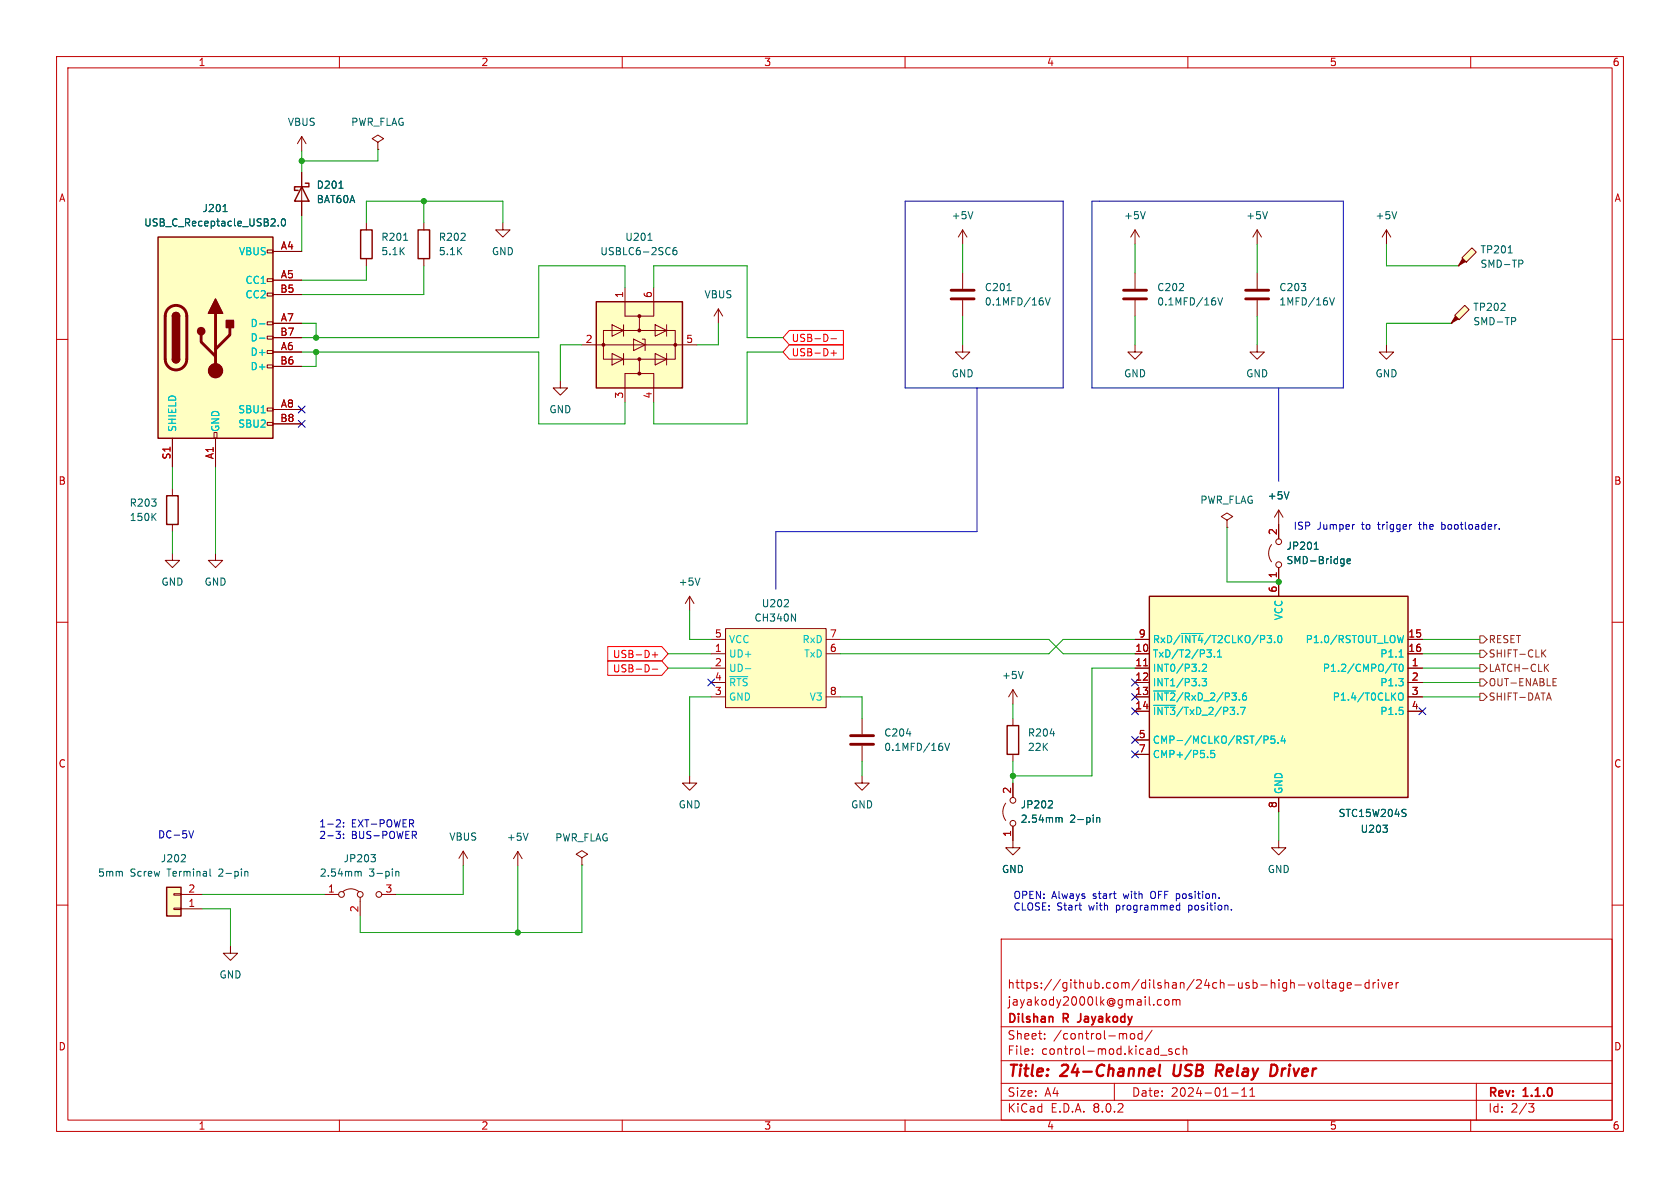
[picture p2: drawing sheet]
<svg xmlns="http://www.w3.org/2000/svg" width="297mm" height="210mm" viewBox="0 0 297 210" stroke-linecap="round" stroke-linejoin="round" font-family="sans-serif">
<g fill="none" stroke="#c20000" stroke-width=".18">
<path d="M10 10h277v190h-277zM12 12h273v186h-273zM60 10v2M110 10v2M160 10v2M210 10v2M260 10v2M10 60h2M285 60h2M10 110h2M285 110h2M10 160h2"/>
<path d="M285 160h2M177 166h108v32h-108zM204.6 177.4l.3 .3 .4-.1M205.3 176.8l-.4-.1-.3 .3M206 176.8l.2-.1 .4 .1 .1 .6-.2 .2-.3 .1-.2-.1zM207.3 176.8l.4-.1 .3 .2M207.3 176.7v1M208 176.9l.2-.2 .3 .1 .1 .9M208 176.9v.8M229.5 174.1h1.2M231.2 173.7l.4 1 .4-1M232.5 173.8l.2-.1 .5 .1v.6l-.1 .2-.4 .1-.2-.1z"/>
<path d="M233.9 173.2v1.3l.2 .2M234.5 173.7h.5M234.7 173.2v1.3l.3 .2M235.5 173.8h.6l.1 .9M236.2 174.1h-.5a.29 .29 0 0 0-.3 .3 .29 .29 0 0 0 .3 .3l.5-.1M237.5 173.8l-.4-.1-.3 .3v.4l.2 .2h.5M237.5 173.7v1.2l-.3 .3-.3-.1M238.2 174.2l.7-.1-.1-.3-.4-.1-.2 .2v.7h.6M239.5 174.1h1.2M242 173.8l-.4-.1-.3 .3v.4l.2 .2h.5M242 173.2v1.5M242.7 173.7v1"/>
<path d="M243.2 173.7l-.3 .1-.2 .2M243.7 173.2v.1M243.7 173.7v1M244.2 173.7l.4 1 .4-1M245.5 174.2l.7-.1-.1-.3-.4-.1-.2 .2v.7h.6M246.8 173.7v1M247.2 173.7l-.2 .1-.2 .2M60 198v2M110 198v2M160 198v2M177 194.5h108M177 191.5h108"/>
<path d="M177 187.5h108M177 181.5h108M182.5 186.3v.1M182.5 185.5v.1M184.7 183.6v.1M184.7 182.8v.1M197 191.5v3M199.9 182.8l.2-.1 .4 .1 .1 .6-.1 .2-.4 .1-.2-.1zM201.9 182.8l-.4-.1-.3 .3v.4l.1 .2h.6M201.9 182.2v1.5M203.7 182.1l-1.3 2M205.2 186.5h1.1"/>
<path d="M207.2 185.5l-.4-.1-.2 .2 .1 .2 .5 .2v.3h-.6M208.5 185.5l-.4-.1-.3 .3v.4l.2 .2h.5M209.2 185.5l.2-.1 .3 .1 .1 .9M209.2 184.9v1.5M210 198v2M217.7 193.2h1.2M219.5 193.8h.9M219.5 192.7l.5-.4v1.5M221 193.8h.8M221 192.7l.4-.4v1.5M260 198v2M261 191.5v6.5"/>
<path d="M270.2 195.1h1l-.5 .6 .4 .1 .1 .5-.3 .3h-.4"/>
</g>
<path d="M203.8 188.9l.2 .1 .1 .4-1 .1M203.9 190.1l-.2 .1M205.1 188.2l-.2 1.7 .2 .3M207.6 188.2l-.2 1.6 .4 .4M215.2 188.2h.7M215.5 189.3l.6 .9M216 189.2l-1 .1M225.3 188.2a1.08 1.08 0 0 1 .5 1.1 1.08 1.08 0 0 1-.8 .9" fill="none" stroke="#c20000" stroke-width=".4"/>
<path d="M190.5 180.7h.1" fill="none" stroke="#c20000" stroke-width=".3"/>
<path d="M53.3 30.5v7.6M64.8 39.4v1.2M74.9 39.4v1.2M88.9 39.4v1.2h-1.3l1.3 1.3 1.3-1.3h-1.3M64.8 45.7v1.3M74.9 45.7v1.3M226.1 148.6v1.3h-1.3l1.3 1.2 1.2-1.2h-1.2" fill="none" stroke="#840000" stroke-width=".18"/>
<path d="M53.3 33l1.3 2.6h-2.5zM54 32.4h.6v.6h-2.5v.7h.6M63.8 40.6h2v5.1h-2zM73.9 40.6h2v5.1h-2z" fill="none" stroke="#840000" stroke-width=".25"/>
<path d="M59.9 33.3h.7M71.4 42.5h.7" fill="none" stroke="#006464" stroke-width=".18"/>
<path d="M105.4 53.3h15.2v15.3h-15.2z" fill="#ffffc2"/>
<path d="M105.4 53.3h15.2v15.3h-15.2z" fill="none" stroke="#840000" stroke-width=".25"/>
<g fill="#840000" stroke="#840000" stroke-width=".18">
<circle cx="113" cy="55.9" r=".25"/>
<circle cx="113" cy="58.4" r=".25"/>
<circle cx="106.7" cy="61" r=".25"/>
<circle cx="119.4" cy="61" r=".25"/>
<circle cx="113" cy="63.5" r=".25"/>
<circle cx="113" cy="66" r=".25"/>
</g>
<g fill="none" stroke="#840000" stroke-width=".18">
<path d="M106.7 58.4h12.7v5.1h-12.7zM108.2 57.4l2 1-2 1zM110.2 57.4v2M110.5 50.8v5.1h2.5M112 59.9l2 1.1-2 1zM113.5 59.9h.5v2.1M115.6 50.8v5.1h-2.6v2.5M115.8 57.4l2.1 1-2.1 1zM117.9 57.4v2M127 54.6l-.8 1.3M127 54.6v2.6M127 54.6l.8 1.3"/>
<path d="M170.2 48.3v2.8M170.2 53.1v2.8M102.9 61h20.3M108.2 62.5l2 1-2 1zM110.2 62.5v2M113 63.5v2.5h2.6v5.1M113 66h-2.5v5.1M115.8 62.5l2.1 1-2.1 1zM117.9 62.5v2M170.2 61v1.2h-1.3l1.3 1.3 1.2-1.3h-1.2M91.5 150.5l.8 1.3M91.5 150.5v2.6"/>
<path d="M91.5 150.5l-.7 1.3M102.9 151.6l1-.6-1-.6-1 .6 1 .6v1.3M102.9 152.9h.1"/>
</g>
<path d="M114.5 42.5h.8M119.6 43.8h-.4a.85 .85 0 0 0 0 1.2l.4-.1 .1-.4-.3-.3-.3 .1-.1 .2M178 51.4h.8M184.8 52.6l.4 1.3 .5-1.3M93.4 147.3l-.5 1.3" fill="none" stroke="#006464" stroke-width=".18"/>
<path d="M168.1 52.8h4.1M168.1 51.3h4.1" fill="none" stroke="#840000" stroke-width=".51"/>
<path d="M203.2 105.4h45.7v35.6h-45.7z" fill="#ffffc2"/>
<path d="M203.2 105.4h45.7v35.6h-45.7z" fill="none" stroke="#840000" stroke-width=".25"/>
<g fill="none" stroke="#840000" stroke-width=".18">
<path d="M170.2 40.6l.7 1.3M170.2 40.6v2.6M170.2 40.6l-.8 1.3M245.1 40.6l.8 1.3M245.1 40.6v2.6M245.1 40.6l-.8 1.3M200.7 118.1h2.5M200.7 115.6h2.5M200.7 113h2.5M226.1 102.9v2.5M248.9 118.1h2.6M248.9 115.6h2.6"/>
<path d="M248.9 113h2.6M200.7 120.7h2.5M200.7 123.2h2.5M200.7 125.7h2.5M200.7 130.8h2.5M200.7 133.4h2.5M248.9 120.7h2.6M248.9 123.2h2.6M248.9 125.7h2.6M226.1 141v2.5"/>
</g>
<g fill="none" stroke="#00c2c2" stroke-width=".18">
<path d="M208.8 112h3.9M212.5 120h.8l-.4 .4 .3 .2v.5l-.1 .1-.6-.1M212.6 117.5l.5-.1 .2 .4-.8 .9h.8M213.4 114.9h.7l-.4 .5 .4 .1v.4l-.2 .2h-.4M214.7 116v.1M215.2 116.1h.8M215.2 115.2l.4-.3v1.2M226.1 112.4l.1-.1a.68 .68 0 0 1 .4 .7 .68 .68 0 0 1-.4 .6 .84 .84 0 0 1-.1-1.2zM246.3 117.4h.7M246.6 117.4v1.3M247.3 116.1h.8M247.5 117.5l.1-.1a.68 .68 0 0 1 .5 .7 .68 .68 0 0 1-.5 .6 .84 .84 0 0 1-.1-1.2z"/>
<path d="M248.1 112.3l-.3 1.3-.2-.9M203.9 122.1h3.9M203.9 124.7h3.9M213.5 133.8v.1M214.7 132.7h-.6l-.1 .6 .2-.2 .4 .1 .2 .2-.1 .4-.2 .1-.5-.1M220.3 123.1v.5M223.5 130.1h.4l.3 .3-.1 .3-.6 .1M225.3 130.1h-.6v.6l.2-.1 .4 .1 .1 .1-.1 .5-.1 .1-.5-.1M225.9 131.3v.1M226.8 130.1l-.3 .9h.8M227.1 130.5v.9M247.3 122.7l.2-.2a.43 .43 0 0 1 .6 .4v.4a.42 .42 0 0 1-.5 .5 .42 .42 0 0 1-.4-.5z"/>
</g>
<path d="M202.2 117.7h.7" fill="none" stroke="#a90000" stroke-width=".18"/>
<path d="M172 37.4l-.4 1.3M246.9 37.4l-.4 1.3M244.5 145.9h.8l-.5 .5M245.2 146.5v.5M248.3 143.7l.3 .3-.3 .3M248.4 143.1h.2" fill="none" stroke="#006464" stroke-width=".18"/>
<path d="M128.3 111.1h17.7v14h-17.7z" fill="#ffffc2"/>
<g fill="none" stroke="#840000" stroke-width=".18">
<path d="M66.8 25.1l1-.6-1-.6-1 .6 1 .6v1.3M66.8 26.4h.1M224.8 96.3a2.54 2.54 0 0 0 0 3M226.1 92.7v2.6M121.9 105.4l.8 1.3M121.9 105.4v2.6M121.9 105.4l-.7 1.3M125.7 115.6h2.6M125.7 118.1h2.6M125.7 113h2.6M128.3 111.1h17.7v14h-17.7zM146 115.6h2.6"/>
<path d="M146 113h2.6M226.1 100.3v2.6M121.9 137.2v1.2h-1.3l1.3 1.3 1.3-1.3h-1.3M125.7 123.2h2.6M125.7 120.7h2.6M146 123.2h2.6M152.4 137.2v1.2h-1.3l1.3 1.3 1.3-1.3h-1.3M152.4 127v2.8M152.4 131.8v2.8M179.1 121.9l.7 1.3M179.1 121.9v2.6M179.1 127v1.3"/>
<path d="M179.1 133.4v1.2M179.1 138.4v2.6M179.1 121.9l-.8 1.3M177.8 142a2.54 2.54 0 0 0 0 3M179.1 146.1v3.8h-1.3l1.3 1.2 1.2-1.2h-1.2"/>
<circle cx="226.1" cy="95.8" r=".51"/>
<circle cx="226.1" cy="99.8" r=".51"/>
<circle cx="179.1" cy="145.5" r=".51"/>
<circle cx="179.1" cy="141.5" r=".51"/>
</g>
<path d="M129 119.6h3.2M131.8 118.2h.9" fill="none" stroke="#00c2c2" stroke-width=".18"/>
<g fill="none" stroke="#006464" stroke-width=".18">
<path d="M232.3 97.1h.8M232.6 96l.1-.2v1.3M237.5 98.8l.1 .1M237.6 98.8v1l-.1 .2M237.6 99.6h-.1M238.1 99.2l.7-.1-.1-.2-.4-.1-.2 .2 .1 .6h.5M123.7 102.2l-.4 1.2M138.6 107.3h.8M139.3 106.1v.4M139.9 108.5l.7 1.3v-1.3M180.9 118.7l-.4 1.3M160.3 129.7h.7"/>
<path d="M167 131.4l.4 1.3 .5-1.3M185.7 129.7h.7M185.8 141.5l.3 .3-.1 .3-.7 .7h.8M187.2 144.7l.2-.2 .3 .1 .1 .8M193.9 144.6l.2-.1 .3 .1v.8M193.9 144.5v.9"/>
</g>
<path d="M178.1 128.3h2v5.1h-2z" fill="none" stroke="#840000" stroke-width=".25"/>
<path d="M150.4 131.6h4M150.4 130h4" fill="none" stroke="#840000" stroke-width=".51"/>
<path d="M259 54l.7 .7-1.8 1.8-.7-.7z" fill="#ffffc2"/>
<path d="M257.3 55.9l.5 .5-1.3 .8z" fill="#840000" stroke="#840000" stroke-width=".18"/>
<path d="M256.5 57.2h.1M259 54l.7 .7-1.8 1.8-.7-.7z" fill="none" stroke="#840000" stroke-width=".18"/>
<path d="M267.2 56.1h.5l.3 .3-.2 .3-.6 .1" fill="none" stroke="#006464" stroke-width=".18"/>
<path d="M258.4 45.6l1.8-1.8 .8 .8-1.8 1.8z" fill="#ffffc2"/>
<path d="M258.6 45.7l.5 .5-1.3 .8z" fill="#840000" stroke="#840000" stroke-width=".18"/>
<path d="M257.8 47h.1M258.4 45.6l1.8-1.8 .8 .8-1.8 1.8z" fill="none" stroke="#840000" stroke-width=".18"/>
<path d="M266.6 44.7h.8M268.5 46h.5l.2 .2-.1 .4h-.6" fill="none" stroke="#006464" stroke-width=".18"/>
<path d="M29.5 156.8h2.5v5.1h-2.5z" fill="#ffffc2"/>
<g fill="none" stroke="#840000" stroke-width=".18">
<path d="M200.7 40.6l.7 1.3M200.7 40.6v2.6M200.7 40.6l-.8 1.3M200.7 61v1.2h-1.3l1.3 1.3 1.2-1.3h-1.2M245.1 61v1.2h-1.3l1.3 1.3 1.3-1.3h-1.3M30.5 97.8v1.3h-1.3l1.3 1.2 1.2-1.2h-1.2M30.5 86.4v1.2M30.5 92.7v1.3M38.1 97.8v1.3h-1.3l1.3 1.2 1.3-1.2h-1.3M30.7 158h1.3v.2h-1.3zM32 158.1h3.8M30.7 160.5h1.3v.3h-1.3z"/>
<path d="M32 160.7h3.8M40.7 167.2v1.3h-1.2l1.2 1.3 1.3-1.3h-1.3"/>
</g>
<path d="M29.5 87.6h2v5.1h-2zM29.5 156.8h2.5v5.1h-2.5z" fill="none" stroke="#840000" stroke-width=".25"/>
<path d="M202.5 37.4l-.4 1.3M27 91.3l.6 .7M27.6 90.7l-.7 .8M32.7 151.1l.1 .2-.1 .3-.7 .7h.8M37.1 153.6v1.1l.2 .2M43.3 154.1h.5v.8" fill="none" stroke="#006464" stroke-width=".18"/>
<path d="M27.9 41.9h20.4v35.6h-20.4z" fill="#ffffc2"/>
<g fill="none" stroke="#840000" stroke-width=".18">
<path d="M53.3 24.1l-.7 1.3M53.3 24.1v2.6M53.3 30.5v2.5M53.3 35.6v2.5M53.3 24.1l.8 1.3M47.2 59.4h1.1v.5h-1.1zM47.2 56.9h1.1v.5h-1.1zM47.2 51.8h1.1v.5h-1.1zM47.2 49.3h1.1v.5h-1.1zM47.2 44.2h1.1v.5h-1.1zM48.3 44.5h5M48.3 49.5h5"/>
<path d="M48.3 57.2h5M48.3 52.1h5M48.3 59.7h5M200.7 48.3v2.8M200.7 53.1v2.8M222.2 40.6l.8 1.3M222.2 40.6v2.6M222.2 48.3v2.8M222.2 53.1v2.8M222.2 40.6l-.7 1.3M30.5 77.5v5.1M37.8 76.5h.6v1h-.6z"/>
<path d="M38.1 77.5v5.1M47.2 74.7h1.1v.5h-1.1zM47.2 72.1h1.1v.5h-1.1zM47.2 64.5h1.1v.5h-1.1zM47.2 62h1.1v.5h-1.1zM48.3 62.2h5M48.3 72.4h5M48.3 64.8h5M48.3 74.9h5M99.1 67.3v1.3h-1.3l1.3 1.3 1.2-1.3h-1.2M222.2 61v1.2h-1.2l1.2 1.3 1.3-1.3h-1.3M216.9 91.9l1-.6-1-.6-1 .6 1 .6v1.3"/>
<path d="M216.9 93.2h.1M226.1 90.2l.7 1.2M226.1 90.2v5.1M226.1 90.2l-.8 1.2M200.7 118.1h2.5M200.7 115.6h2.5M200.7 113h2.5M226.1 100.3v5.1M248.9 118.1h2.6M248.9 115.6h2.6M248.9 113h2.6M179.1 138.4v2.6"/>
<path d="M200.7 120.7h2.5M200.7 123.2h2.5M200.7 125.7h2.5M200.7 130.8h2.5M200.7 133.4h2.5M248.9 120.7h2.6M248.9 123.2h2.6M248.9 125.7h2.6M57.3 158.1h2.6M60.6 157.6a2.26 2.26 0 0 1 2.8 0M63.7 158.6v3.3M67.5 158.1h2.5"/>
<path d="M81.9 150.5l-.8 1.2M81.9 150.5v2.5M81.9 150.5l.8 1.2M179.1 146.1v2.5M226.1 141v2.5"/>
<circle cx="60.4" cy="158.1" r=".51"/>
<circle cx="63.7" cy="158.1" r=".51"/>
<circle cx="67" cy="158.1" r=".51"/>
</g>
<path d="M27.9 41.9h20.4v35.6h-20.4zM30.5 55.9a.64 .64 0 0 1 .6-.7 .64 .64 0 0 1 .6 .7M30.5 63.5a.64 .64 0 0 0 .6 .6 .64 .64 0 0 0 .6-.6" fill="none" stroke="#840000" stroke-width=".25"/>
<path d="M29.8 54.5a1.9 1.9 0 0 1 2-.4 1.9 1.9 0 0 1 1.2 1.8v7.6a1.91 1.91 0 0 1-1.9 1.9 1.91 1.91 0 0 1-1.9-1.9v-7.8l.2-.6zM35.6 59.2v1.3l2.5 2.5M38.1 55.4v10.1M40.6 57.9v1.3l-2.5 2.5M198.6 52.8h4.1M198.6 51.3h4.1M220.2 52.8h4.1M220.2 51.3h4.1" fill="none" stroke="#840000" stroke-width=".51"/>
<g fill="#840000" stroke="#840000" stroke-width=".25">
<path d="M30.5 63.5h1.2a.64 .64 0 0 1-.6 .6 .64 .64 0 0 1-.6-.6z"/>
<path d="M30.5 55.9h1.2v7.6h-1.2z"/>
<path d="M30.7 55.4a.64 .64 0 0 1 .7-.1 .64 .64 0 0 1 .3 .6h-1.2z"/>
<path d="M38.1 52.8l1.3 2.6h-2.6z"/>
<path d="M40 56.6h1.3v1.3h-1.3z"/>
<circle cx="35.6" cy="58.5" r=".63"/>
</g>
<circle cx="38.1" cy="65.5" r="1.27" fill="#840000" stroke="#840000" stroke-width=".18"/>
<g fill="none" stroke="#00c2c2" stroke-width=".18">
<path d="M45.9 57.2h.9M45.9 59.8h.9M208.8 112h3.9M212.5 120h.8l-.4 .4 .3 .2v.5l-.1 .1-.6-.1M212.6 117.5l.5-.1 .2 .4-.8 .9h.8M213.4 114.9h.7l-.4 .5 .4 .1v.4l-.2 .2h-.4M214.7 116v.1M215.2 116.1h.8M215.2 115.2l.4-.3v1.2M226.1 112.4l.1-.1a.68 .68 0 0 1 .4 .7 .68 .68 0 0 1-.4 .6 .84 .84 0 0 1-.1-1.2zM246.3 117.4h.7M246.6 117.4v1.3"/>
<path d="M247.3 116.1h.8M247.5 117.5l.1-.1a.68 .68 0 0 1 .5 .7 .68 .68 0 0 1-.5 .6 .84 .84 0 0 1-.1-1.2zM248.1 112.3l-.3 1.3-.2-.9M203.9 122.1h3.9M203.9 124.7h3.9M213.5 133.8v.1M214.7 132.7h-.6l-.1 .6 .2-.2 .4 .1 .2 .2-.1 .4-.2 .1-.5-.1M220.3 123.1v.5M223.5 130.1h.4l.3 .3-.1 .3-.6 .1M225.3 130.1h-.6v.6l.2-.1 .4 .1 .1 .1-.1 .5-.1 .1-.5-.1M225.9 131.3v.1M226.8 130.1l-.3 .9h.8"/>
<path d="M227.1 130.5v.9M247.3 122.7l.2-.2a.43 .43 0 0 1 .6 .4v.4a.42 .42 0 0 1-.5 .5 .42 .42 0 0 1-.4-.5z"/>
</g>
<g fill="none" stroke="#006464" stroke-width=".18">
<path d="M39.4 37.4h.8M49.2 39.8v.1M49.9 38.8l.1-.1a.68 .68 0 0 1 .5 .6 .68 .68 0 0 1-.5 .6l-.1-.1-.2-.3zM59.9 33.3h.7M224.1 37.4l-.5 1.3M215.3 52.6l.4 1.3 .4-1.3M235.1 52.6l.4 1.3 .4-1.3M227.9 86.9l-.4 1.3M232.3 97.1h.8M232.6 96l.1-.2v1.3M237.5 98.8l.1 .1M237.6 98.8v1l-.1 .2"/>
<path d="M237.6 99.6h-.1M238.1 99.2l.7-.1-.1-.2-.4-.1-.2 .2 .1 .6h.5M63.3 154.2l.2-.2 .3 .1 .1 .8M65.6 151.1h.8l-.5 .5M66.1 151.6l.3 .2v.3l-.3 .2M70 154.2l.1-.2 .4 .1v.8M70 154v.9M185.8 141.5l.3 .3-.1 .3-.7 .7h.8M187.2 144.7l.2-.2 .3 .1 .1 .8M193.9 144.6l.2-.1 .3 .1v.8M193.9 144.5v.9M244.5 145.9h.8l-.5 .5"/>
<path d="M245.2 146.5v.5M248.3 143.7l.3 .3-.3 .3M248.4 143.1h.2"/>
</g>
<g fill="none" stroke="#725600" stroke-width=".18">
<path d="M261.6 117.5h.7l.6 .6-.6 .6h-.7zM261.6 114.9h.7l.6 .7-.6 .6h-.7zM261.6 112.4h.7l.6 .6-.6 .7h-.7zM272.7 115.4l.6 .7M273.2 118l.6 .7M273.3 114.9l-.7 .7M273.8 117.4l-.8 .7M274.6 120h.6M261.6 120h.7l.6 .7-.6 .6h-.7zM261.6 122.6h.7l.6 .6-.6 .6h-.7zM273.5 123.4h.6M273.8 122.5l.4 1.3"/>
<path d="M274.6 120.6h.4M274.6 121.2h.6"/>
</g>
<path d="M139.5 58.4h9.6v2.6h-9.6l-1.1-1.3zM146.9 59.9h1M139.5 61h9.6v2.5h-9.6l-1.1-1.3zM146.9 62.4h1M147.4 61.9v1M107.4 116.8h9.6l1.1 1.3-1.1 1.3h-9.6zM107.4 114.3h9.6l1.1 1.3-1.1 1.2h-9.6zM115.3 118.3h1M115.3 115.8h1M115.8 115.3v.9" fill="none" stroke="#f00" stroke-width=".18"/>
<g fill="none" stroke="#0000c2" stroke-width=".18">
<path d="M160 35.6h28v33h-28zM193 35.6h44.5v33h-44.5zM172.7 68.6v25.4h-35.5v10.1M226.1 68.6v16.5M239.3 92.7h.2M249.4 92.7h.2M254.9 92.3v1.3M254.9 93.5l.1 .1M255 92.7l-.1 .1M265 93.4v.2M33.4 146.9l.4 1.2 .4-1.2M59.4 147h.8l-.4 .4 .3 .2 .1 .4-.3 .2h-.3"/>
<path d="M59.6 144.9l.5 .1 .1 .3-.8 .9h.8M60.7 146.1v.1M60.7 145.4v.1M60.7 147.4v.2M60.7 148.1v.1M73.2 147.6l.4 .6M73.6 147.1v.4M208.6 159.6v1.3M190.7 160h.5M191.1 160.9h.1M208.1 160.1h.5M208.1 160.8h.5"/>
<path d="M217.7 160.8v.1"/>
</g>
<g fill="none" stroke="#009600" stroke-width=".18">
<path d="M53.3 26.7v3.8M53.3 38.1v6.4M64.8 39.4v-3.8h24.1v3.8M66.8 26.4v2h-13.5M74.9 35.6v3.8M53.3 57.2h2.6v2.5M64.8 47v2.5h-11.5M74.9 47v5.1h-21.6M110.5 50.8v-3.8h-15.3v12.7h-41.9M115.6 50.8v-3.8h16.5v12.7h6.3M127 57.2v3.8h-3.8M170.2 43.2v5.1"/>
<path d="M170.2 55.9v5.1M200.7 43.2v5.1M200.7 55.9v5.1M222.2 43.2v5.1M222.2 55.9v5.1M245.1 43.2v3.8h12.7M256.5 57.2h-11.4v3.8M53.3 62.2h41.9v12.7h15.3v-3.8M55.9 62.2v2.6h-2.6M102.9 61h-3.8v6.3M138.4 62.2h-6.3v12.7h-16.5v-3.8M30.5 82.6v3.8"/>
<path d="M30.5 94v3.8M38.1 82.6v15.2M216.9 93.2v9.7h9.2M118.1 115.6h7.6M118.1 118.1h7.6M121.9 108v5h3.8M148.6 113h36.8l2.6 2.6h12.7M200.7 113h-12.7l-2.6 2.6h-36.8M200.7 118.1h-7.7v19.1h-13.9M251.5 113h10.1M251.5 115.6h10.1M251.5 118.1h10.1"/>
<path d="M125.7 123.2h-3.8v14M148.6 123.2h3.8v3.8M152.4 134.6v2.6M179.1 124.5v2.5M179.1 134.6v3.8M251.5 123.2h10.1M251.5 120.7h10.1M35.8 158.1h21.5M81.9 153v5.1h-11.9M91.5 153.1v11.7M102.9 152.9v11.9h-39.2v-2.9M226.1 143.5v5.1"/>
<path d="M35.8 160.7h4.9v6.5"/>
</g>
<g fill="none" stroke="#000084" stroke-width=".18">
<path d="M52.7 74.3l1.2 1.2M52.7 71.8l1.2 1.2M53.9 74.3l-1.2 1.2M53.9 71.8l-1.2 1.2M125.1 120l1.2 1.3M126.3 120l-1.2 1.3M200.1 130.2l1.2 1.2M200.1 132.7l1.2 1.3M200.1 125.1l1.2 1.2M200.1 122.6l1.2 1.2M200.1 120l1.2 1.3M201.3 130.2l-1.2 1.2"/>
<path d="M201.3 132.7l-1.2 1.3M201.3 125.1l-1.2 1.2M201.3 122.6l-1.2 1.2M201.3 120l-1.2 1.3M250.9 125.1l1.2 1.2M252.1 125.1l-1.2 1.2"/>
</g>
<path d="M202.2 117.7h.7" fill="none" stroke="#a90000" stroke-width=".18"/>
<g fill="#009600" stroke="#009600" stroke-width=".18">
<circle cx="91.5" cy="164.8" r=".46"/>
<circle cx="226.1" cy="102.9" r=".46"/>
<circle cx="179.1" cy="137.2" r=".46"/>
<circle cx="74.9" cy="35.6" r=".46"/>
<circle cx="53.3" cy="28.4" r=".46"/>
<circle cx="55.9" cy="62.2" r=".46"/>
<circle cx="55.9" cy="59.7" r=".46"/>
</g>
<g font-size="2.8" fill="#c20000">
<text x="178" y="190.9">Title:</text>
<text x="187.7" y="190.9">24-Channel</text>
<text x="208.3" y="190.9">USB</text>
<text x="216.6" y="190.9">Relay</text>
<text x="227" y="190.9">Driver</text>
</g>
<g font-size="2.1" fill="#c20000">
<text x="178" y="178">jayakody2000lk@gmail.com</text>
<text x="178" y="175">https://github.com/dilshan/24ch-usb-high-voltage-driver</text>
<text x="178" y="184">Sheet:</text>
<text x="178" y="181.2">Dilshan</text>
<text x="186.2" y="184">/control-mod/</text>
<text x="188" y="181.2">R</text>
<text x="191.3" y="181.2">Jayakody</text>
<text x="178" y="186.7">File:</text>
<text x="184.1" y="186.7">control-mod.kicad_sch</text>
<text x="178" y="196.9">KiCad</text>
<text x="178" y="194.1">Size:</text>
<text x="184.7" y="194.1">A4</text>
<text x="185.7" y="196.9">E.D.A.</text>
<text x="193.3" y="196.9">8.0.2</text>
<text x="200" y="194.1">Date:</text>
<text x="207" y="194.1">2024-01-11</text>
<text x="263" y="194.3">Rev:</text>
<text x="263" y="196.9">Id:</text>
<text x="267.1" y="196.9">2/3</text>
<text x="269.4" y="194.3">1.1.0</text>
</g>
<g font-size="1.8" fill="#c20000">
<text x="35" y="11.9">1</text>
<text x="85" y="11.9">2</text>
<text x="135" y="11.9">3</text>
<text x="185" y="11.9">4</text>
<text x="235" y="11.9">5</text>
<text x="285" y="11.9">6</text>
<text x="10.3" y="35.9">A</text>
<text x="285.3" y="35.9">A</text>
<text x="10.3" y="85.9">B</text>
<text x="285.3" y="85.9">B</text>
<text x="10.3" y="135.9">C</text>
<text x="285.3" y="135.9">C</text>
<text x="10.3" y="185.9">D</text>
<text x="285.3" y="185.9">D</text>
<text x="35" y="199.9">1</text>
<text x="85" y="199.9">2</text>
<text x="135" y="199.9">3</text>
<text x="185" y="199.9">4</text>
<text x="235" y="199.9">5</text>
<text x="285" y="199.9">6</text>
</g>
<g font-size="1.8" fill="#006464">
<text x="50.8" y="22.5">VBUS</text>
<text x="62" y="22.5">PWR_FLAG</text>
<text x="55.9" y="33.6">D201</text>
<text x="25.4" y="40.2">USB_C_Receptacle_USB2.0</text>
<text x="35.7" y="37.7">J201</text>
<text x="55.9" y="36.1">BAT60A</text>
<text x="168.1" y="39">+5V</text>
<text x="198.6" y="39">+5V</text>
<text x="220.2" y="39">+5V</text>
<text x="243.1" y="39">+5V</text>
<text x="67.3" y="42.8">R201</text>
<text x="67.3" y="45.3">5.1K</text>
<text x="77.5" y="42.8">R202</text>
<text x="77.5" y="45.3">5.1K</text>
<text x="86.9" y="45.3">GND</text>
<text x="106" y="45.3">USBLC6-2SC6</text>
<text x="110.4" y="42.8">U201</text>
<text x="261.6" y="45">TP201</text>
<text x="261.6" y="47.5">SMD-TP</text>
<text x="124.4" y="52.9">VBUS</text>
<text x="174" y="51.7">C201</text>
<text x="204.5" y="51.7">C202</text>
<text x="226.1" y="51.7">C203</text>
<text x="174" y="54.2">0.1MFD/16V</text>
<text x="204.5" y="54.2">0.1MFD/16V</text>
<text x="226.1" y="54.2">1MFD/16V</text>
<text x="260.4" y="55.2">TP202</text>
<text x="260.4" y="57.7">SMD-TP</text>
<text x="168.1" y="66.9">GND</text>
<text x="198.6" y="66.9">GND</text>
<text x="220.2" y="66.9">GND</text>
<text x="243.1" y="66.9">GND</text>
<text x="97" y="73.3">GND</text>
<text x="22.8" y="89.8">R203</text>
<text x="212.1" y="89.3">PWR_FLAG</text>
<text x="224" y="88.5">+5V</text>
<text x="22.8" y="92.3">150K</text>
<text x="227.3" y="97.4">JP201</text>
<text x="227.3" y="99.9">SMD-Bridge</text>
<text x="28.4" y="103.7">GND</text>
<text x="36.1" y="103.7">GND</text>
<text x="119.9" y="103.7">+5V</text>
<text x="134.6" y="107.5">U202</text>
<text x="133.3" y="110.1">CH340N</text>
<text x="177" y="120.2">+5V</text>
<text x="156.2" y="130.4">C204</text>
<text x="181.6" y="130.4">R204</text>
<text x="156.2" y="132.9">0.1MFD/16V</text>
<text x="181.6" y="132.9">22K</text>
<text x="119.9" y="143.1">GND</text>
<text x="150.4" y="143.1">GND</text>
<text x="180.3" y="143.1">JP202</text>
<text x="79.3" y="148.8">VBUS</text>
<text x="89.5" y="148.8">+5V</text>
<text x="98.1" y="148.9">PWR_FLAG</text>
<text x="180.3" y="145.6">2.54mm</text>
<text x="189.1" y="145.6">2-pin</text>
<text x="236.6" y="144.6">STC15W204S</text>
<text x="240.4" y="147.4">U203</text>
<text x="17.2" y="155.2">5mm</text>
<text x="23" y="155.2">Screw</text>
<text x="28.3" y="152.6">J202</text>
<text x="29.7" y="155.2">Terminal</text>
<text x="39" y="155.2">2-pin</text>
<text x="56.4" y="155.2">2.54mm</text>
<text x="60.6" y="152.6">JP203</text>
<text x="65.2" y="155.2">3-pin</text>
<text x="177" y="154.5">GND</text>
<text x="224" y="154.5">GND</text>
<text x="38.7" y="173.2">GND</text>
</g>
<g font-size="1.8" fill="#00c2c2">
<text x="42.1" y="45.3">VBUS</text>
<text x="43.3" y="50.4">CC1</text>
<text x="43.3" y="52.9">CC2</text>
<text x="44.2" y="58">D-</text>
<text x="44.2" y="63.1">D+</text>
<text x="44.2" y="65.6">D+</text>
<text x="44.2" y="60.6">D-</text>
<text x="31.3" y="76.5" transform="rotate(-90 31.3 76.5)">SHIELD</text>
<text x="39" y="76.5" transform="rotate(-90 39 76.5)">GND</text>
<text x="42" y="73.3">SBU1</text>
<text x="42" y="75.8">SBU2</text>
<text x="128.8" y="113.9">VCC</text>
<text x="141.8" y="113.9">RxD</text>
<text x="203.7" y="113.9">RxD/~{INT4}/T2CLKO/P3.0</text>
<text x="226.9" y="109.7" transform="rotate(-90 226.9 109.7)">VCC</text>
<text x="230.7" y="113.9">P1.0/RSTOUT_LOW</text>
<text x="128.8" y="116.4">UD+</text>
<text x="128.8" y="119">UD-</text>
<text x="142.1" y="116.4">TxD</text>
<text x="203.7" y="116.4">TxD/T2/P3.1</text>
<text x="203.7" y="119">INT0/P3.2</text>
<text x="233.8" y="119">P1.2/CMPO/T0</text>
<text x="243.9" y="116.4">P1.1</text>
<text x="128.8" y="124.1">GND</text>
<text x="128.8" y="121.5">~{RTS}</text>
<text x="143" y="124.1">V3</text>
<text x="203.7" y="121.5">INT1/P3.3</text>
<text x="203.7" y="124.1">~{INT2}/RxD_2/P3.6</text>
<text x="235.5" y="124.1">P1.4/T0CLKO</text>
<text x="243.9" y="121.5">P1.3</text>
<text x="203.7" y="126.6">~{INT3}/TxD_2/P3.7</text>
<text x="203.7" y="131.7">CMP-/MCLKO/RST/P5.4</text>
<text x="243.9" y="126.6">P1.5</text>
<text x="203.7" y="134.2">CMP+/P5.5</text>
<text x="226.9" y="140.5" transform="rotate(-90 226.9 140.5)">GND</text>
</g>
<g font-size="1.8" fill="#a90000">
<text x="49.5" y="44.2">A4</text>
<text x="49.5" y="51.8">B5</text>
<text x="49.5" y="49.3">A5</text>
<text x="110.2" y="52.8" transform="rotate(-90 110.2 52.8)">1</text>
<text x="115.3" y="52.8" transform="rotate(-90 115.3 52.8)">6</text>
<text x="49.5" y="59.4">B7</text>
<text x="49.5" y="56.9">A7</text>
<text x="49.5" y="64.5">B6</text>
<text x="49.5" y="62">A6</text>
<text x="103.4" y="60.7">2</text>
<text x="121.2" y="60.7">5</text>
<text x="110.2" y="70.6" transform="rotate(-90 110.2 70.6)">3</text>
<text x="115.3" y="70.6" transform="rotate(-90 115.3 70.6)">4</text>
<text x="49.5" y="74.7">B8</text>
<text x="49.5" y="72.1">A8</text>
<text x="30.2" y="81.3" transform="rotate(-90 30.2 81.3)">S1</text>
<text x="37.8" y="81.3" transform="rotate(-90 37.8 81.3)">A1</text>
<text x="225.8" y="94.7" transform="rotate(-90 225.8 94.7)">2</text>
<text x="225.8" y="104.8" transform="rotate(-90 225.8 104.8)">6</text>
<text x="225.8" y="102.3" transform="rotate(-90 225.8 102.3)">1</text>
<text x="126.3" y="112.8">5</text>
<text x="146.6" y="112.8">7</text>
<text x="201.2" y="112.8">9</text>
<text x="248.9" y="112.8">15</text>
<text x="126.3" y="115.3">1</text>
<text x="126.3" y="117.9">2</text>
<text x="146.6" y="115.3">6</text>
<text x="200.6" y="115.3">10</text>
<text x="200.6" y="117.9">11</text>
<text x="248.9" y="115.3">16</text>
<text x="249.5" y="117.9">1</text>
<text x="126.3" y="122.9">3</text>
<text x="126.3" y="120.4">4</text>
<text x="146.6" y="122.9">8</text>
<text x="200.6" y="120.4">12</text>
<text x="200.6" y="122.9">13</text>
<text x="200.6" y="125.5">14</text>
<text x="249.5" y="120.4">2</text>
<text x="249.5" y="122.9">3</text>
<text x="249.5" y="125.5">4</text>
<text x="201.2" y="130.6">5</text>
<text x="201.2" y="133.1">7</text>
<text x="178.8" y="140.4" transform="rotate(-90 178.8 140.4)">2</text>
<text x="225.8" y="142.9" transform="rotate(-90 225.8 142.9)">8</text>
<text x="178.8" y="148" transform="rotate(-90 178.8 148)">1</text>
<text x="33.2" y="160.4">1</text>
<text x="33.2" y="157.9">2</text>
<text x="57.9" y="157.9">1</text>
<text x="63.4" y="161.4" transform="rotate(-90 63.4 161.4)">2</text>
<text x="68.1" y="157.9">3</text>
</g>
<g font-size="1.8" fill="#f00">
<text x="139.9" y="60.6">USB-D-</text>
<text x="139.9" y="63.2">USB-D+</text>
<text x="108.3" y="119.1">USB-D-</text>
<text x="108.3" y="116.5">USB-D+</text>
</g>
<g font-size="1.8" fill="#0000c2">
<text x="228.6" y="93.7">ISP</text>
<text x="232.9" y="93.7">Jumper</text>
<text x="240.9" y="93.7">to</text>
<text x="243.9" y="93.7">trigger</text>
<text x="251.4" y="93.7">the</text>
<text x="255.5" y="93.7">bootloader.</text>
<text x="27.8" y="148.3">DC-5V</text>
<text x="56.3" y="146.3">1-2:</text>
<text x="56.3" y="148.4">2-3:</text>
<text x="62.1" y="146.3">EXT-POWER</text>
<text x="62.1" y="148.4">BUS-POWER</text>
<text x="179.1" y="159">OPEN:</text>
<text x="179.1" y="161">CLOSE:</text>
<text x="185.9" y="159">Always</text>
<text x="186.8" y="161">Start</text>
<text x="192.6" y="161">with</text>
<text x="193.3" y="159">start</text>
<text x="197.6" y="161">programmed</text>
<text x="198.9" y="159">with</text>
<text x="203.9" y="159">OFF position.</text>
<text x="210.5" y="161">position.</text>
</g>
<g font-size="1.8" fill="#725600">
<text x="263.1" y="113.9">RESET</text>
<text x="263.1" y="119">LATCH-CLK</text>
<text x="263.1" y="116.4">SHIFT-CLK</text>
<text x="263.1" y="121.5">OUT-ENABLE</text>
<text x="263.1" y="124.1">SHIFT-DATA</text>
</g>
</svg>
